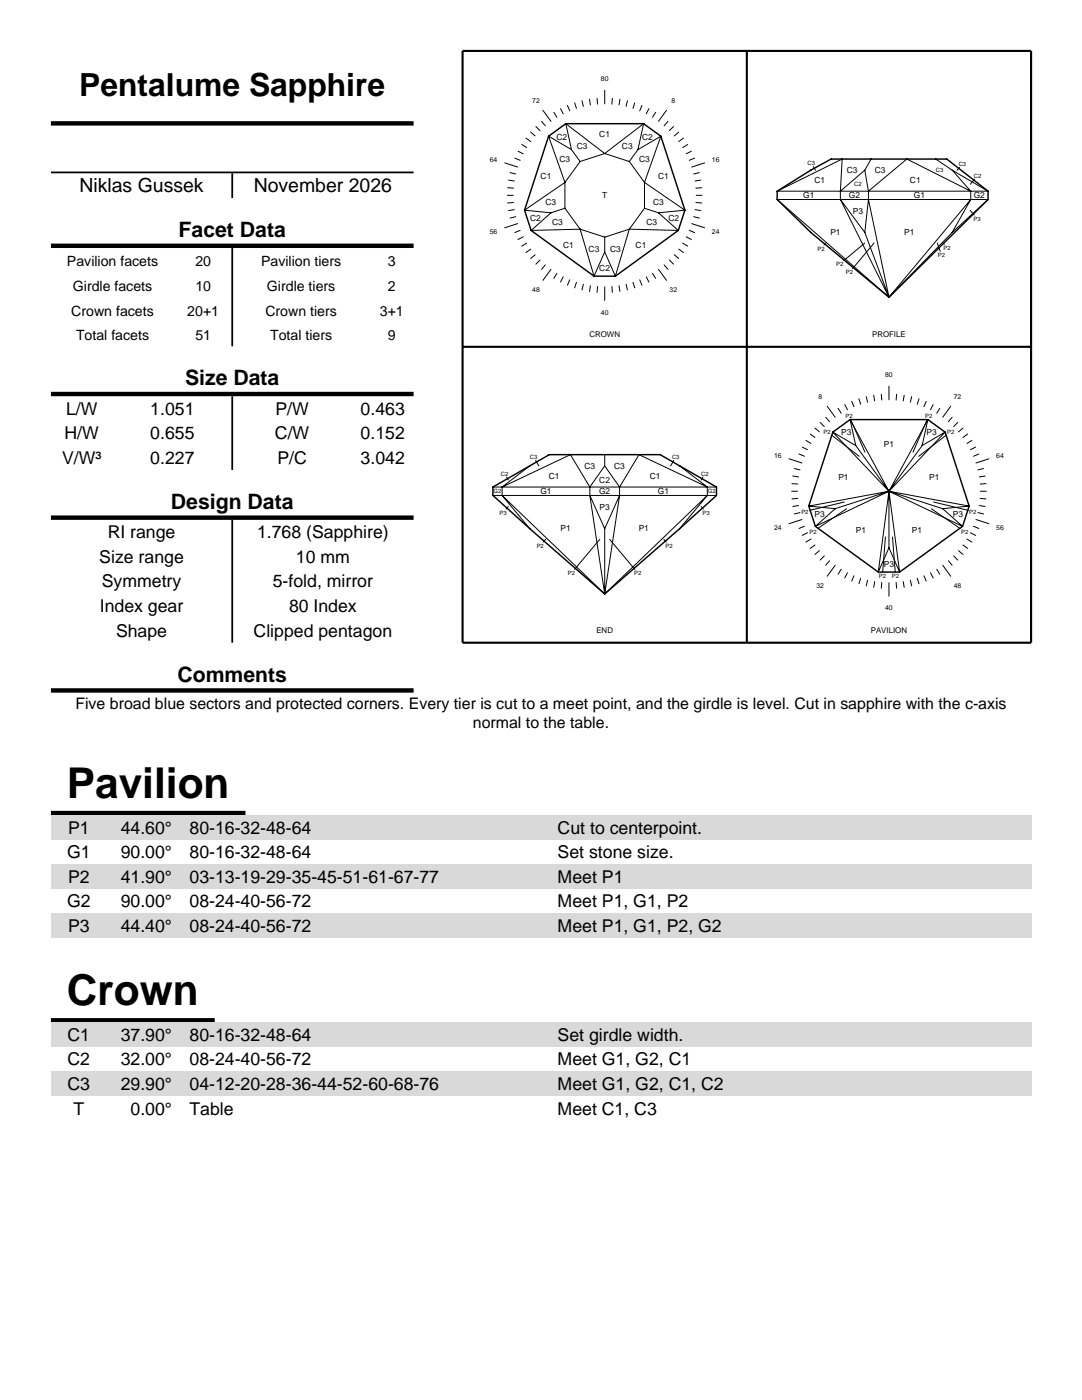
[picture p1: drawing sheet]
<svg xmlns="http://www.w3.org/2000/svg" width="216mm" height="279mm" viewBox="0 0 216 279" stroke-linecap="round" stroke-linejoin="round" font-family="sans-serif">
<path d="M10.2 24.6h72.3M10.2 49.1h72.3M10.2 78.6h72.3M10.2 103.3h72.3M10.2 137.8h72.3M10.2 162.3h38.8" fill="none" stroke="#000" stroke-width=".88" stroke-linecap="butt"/>
<path d="M10.2 34.4h72.3M46.3 34.6v4.9M46.3 49.5v19.6M46.3 79.1v14.7M46.3 103.8v24.5" fill="none" stroke="#000" stroke-width=".35"/>
<path d="M92.3 10.2h113.4v118.1h-113.4zM149 10.2v118.1M92.3 69.2h113.4" fill="none" stroke="#000" stroke-width=".42"/>
<g fill="none" stroke="#000" stroke-width=".2">
<path d="M117.6 19.8l.2 1.2M119.1 19.6l.1 1.2M120.7 18v2.7M122.2 19.6l-.1 1.2M123.7 19.8l-.2 1.2M100.7 32.5l2.6 .8M101.2 39h1.2M101.3 37.5l1.2 .1M101.5 35.9l1.1 .2M101.8 34.5l1.1 .2M102.7 31.6l1.1 .4M103.4 30.2l1 .5"/>
<path d="M104.1 28.8l1 .6M105 27.6l.9 .7M105.9 26.4l.9 .7M106.9 25.3l.9 .8M108.1 24.2l.7 .9M108.3 22l1.6 2.2M110.5 22.4l.6 1M111.8 21.7l.6 1M112.7 36.4l-8 5.5 5.2 .6M112.7 36.4v5.2M113.2 21l.5 1.1M114 29.9l1.8 2.3"/>
<path d="M114 29.9l-1.1-5.2 7.8 5.9M114 29.9l-4.5-2.7 3.2 9.2M114.7 20.5l.3 1.1M115.8 32.2l-3.1 4.2M116.1 20.1l.3 1.1M120.7 30.6l4.9 1.6M120.7 30.6l-4.9 1.6M125.2 20.1l-.3 1.1M125.6 32.2l3 4.2M126.7 20.5l-.4 1.1M127.3 29.9l-1.7 2.3M127.3 29.9l1.1-5.2-7.7 5.9"/>
<path d="M127.3 29.9l4.6-2.7-3.3 9.2M128.1 21l-.5 1.1M128.6 36.4l8.1 5.5-5.3 .6M128.6 36.4v5.2M129.5 21.7l-.6 1M130.8 22.4l-.6 1M133 22l-1.6 2.2M133.3 24.2l-.8 .9M134.4 25.3l-.8 .8M135.4 26.4l-.9 .7M136.4 27.6l-1 .7M137.2 28.8l-1 .6"/>
<path d="M138 30.2l-1.1 .5M138.6 31.6l-1.1 .4M138.9 39h1.2M139.5 34.5l-1.1 .2M139.8 35.9l-1.1 .2M140 37.5l-1.1 .1M140.6 32.5l-2.6 .8M162.3 33.3l.4 .7M167.7 38.2v1.6M167.7 39.8l9.7 19.5M167.7 39.8l4.9 6.6M172.6 34l.7 4.2"/>
<path d="M172.6 34l-4.9 4.2M173.3 39.8l4.1 19.5M173.3 38.2v1.6M173.3 39.8l-.7 6.6M173.3 38.2l7.6-6.5 12.8 6.5M173.8 31.7l-1.2 2.3M186.7 31.7l3.3 2.3M190 34l7.2 4.2h-42.1l12.9-6.5-.3 6.5M190 34l3.7 4.2M191.5 33.4l-.5 .6M193.7 39.8l-16.3 19.5M193.7 39.8l-3.7 6.6"/>
<path d="M193.7 38.2v1.6M194.5 35.7l-.9 1.1M102.5 40.4l-1.2 .1M102.6 41.8l-1.1 .2M102.9 43.2l-1.1 .3M103.3 44.6l-2.6 .9M103.8 46l-1.1 .4M104.4 47.3l-1 .5M105.1 48.5l-1 .6M105.9 49.7l-.9 .7M106.8 50.8l-.9 .8M107.8 51.9l-.9 .8"/>
<path d="M108.8 52.9l-.7 .9M109.9 42.5l-3.9 3.5 9.8-.3M109.9 53.8l-1.6 2.2M111.1 54.5l-.6 1M112.4 55.2l-.6 1.1M112.7 41.6l-2.8 .9M112.7 41.6l3.1 4.1M113.7 55.8l-.5 1.1M115 56.3l-.3 1.2M115.8 45.7l2.7 9.4 2.2-4.8M115.8 45.7l4.9 1.6M116.4 56.7l-.3 1.2"/>
<path d="M117.8 57l-.2 1.2M119.2 57.2l-.1 1.1M120.7 47.3v3M120.7 57.2v2.8M122.1 57.2l.1 1.1M123.5 57l.2 1.2M124.9 56.7l.3 1.2M125.6 45.7l-2.8 9.4-2.1-4.8M125.6 45.7l-4.9 1.6M126.3 56.3l.4 1.2M127.6 55.8l.5 1.1M128.6 41.6l2.8 .9"/>
<path d="M128.6 41.6l-3 4.1M128.9 55.2l.6 1.1M130.2 54.5l.6 1M131.4 53.8l1.6 2.2M131.4 42.5l3.9 3.5-9.7-.3M132.5 52.9l.8 .9M133.6 51.9l.8 .8M134.5 50.8l.9 .8M135.4 49.7l1 .7M136.2 48.5l1 .6M136.9 47.3l1.1 .5M137.5 46l1.1 .4"/>
<path d="M138 44.6l2.6 .9M138.4 43.2l1.1 .3M138.7 41.8l1.1 .2M138.9 40.4l1.1 .1M164.7 48.5l-.3 .4M172.5 48.5l-4.1 3.5M172.6 46.4l4.8 12.9M174.4 48.5l-4.3 5.1M187 48.5l.6 1.6M188.2 48.5l.2 .3M190 46.4l7.2-6.6h-42.1l22.3 19.5M190 46.4l-12.6 12.9"/>
<path d="M193.6 42l.8 .9M171.4 79.6l.3 1.1M172.8 79.2l.3 1.1M174.3 78.9l.2 1.1M175.9 78.7v1.1M177.4 77.1v2.7M178.9 78.7l-.1 1.1M180.4 78.9l-.2 1.1M181.9 79.2l-.3 1.1M183.4 79.6l-.4 1.1M98.4 98.9h44.6M98.4 97.2h44.6"/>
<path d="M100.2 98.9l20.5 19.6M100.2 98.9l5.5 6.6M100.2 97.2v1.7M100.2 97.2l13.6-6.5 3.9 6.5M101.1 95.2l.3 .6M105.7 93l-5.5 4.2M106.9 91.9l.6 1.1M117.7 98.9l3 19.6M117.7 97.2v1.7M117.7 98.9l3 6.6M120.7 90.7v2.3M120.7 93l2.9 4.2"/>
<path d="M120.7 93l-3 4.2M123.6 98.9l-2.9 19.6M123.6 97.2v1.7M123.6 98.9l-2.9 6.6M123.6 97.2l3.9-6.5 13.6 6.5M134.4 91.9l-.6 1.1M135.6 93l5.5 4.2M140.2 95.2l-.3 .6M141.1 98.9l-20.4 19.6M141.1 98.9l-5.5 6.6M141.1 97.2v1.7M157.4 91.6l2.6 .8"/>
<path d="M158 98h1.1M158 96.5l1.2 .1M158.2 95l1.2 .2M158.5 93.5l1.1 .3M159.2 99.5l-1.2 .1M159.4 90.6l1.1 .5M160.1 89.2l1 .6M160.8 87.9l1 .6M161.7 86.6l.9 .7M162.6 85.4l.9 .8M163.6 84.3l.9 .8M164.8 83.3l.7 .9"/>
<path d="M165.1 81.1l1.6 2.2M165.9 86.8l5.5 4.3M167.2 81.5l.6 1M168.6 80.7l.5 1.1M169.7 83.7l2.9 6.5M169.9 80.1l.5 1.1M170.8 88.9l6.6 9.1M170.8 88.9l-1.2-5.2 7.8 14.3M170.8 88.9l-4.6-2.7 11.2 11.8M177.4 98v11.3M177.4 98l-10.7 3.5M177.4 98l-16 3 5.3 .5"/>
<path d="M177.4 98l-14.7 7 4-3.5M177.4 98l-2.1 16.2 2.1-4.9M177.4 98l2.1 16.2-2.1-4.9M177.4 98l14.7 7-4-3.5M177.4 98l16 3-5.3 .5M177.4 98l10.7 3.5M184 88.9l-6.6 9.1M184 88.9l1.1-5.2-7.7 14.3M184 88.9l4.6-2.7-11.2 11.8M184.8 80.1l-.4 1.1M185 83.7l-2.8 6.5M186.2 80.7l-.5 1.1"/>
<path d="M187.5 81.5l-.6 1M188.8 86.8l-5.5 4.3M189.7 81.1l-1.6 2.2M190 83.3l-.8 .9M191.1 84.3l-.8 .8M192.1 85.4l-.8 .8M193.1 86.6l-1 .7M193.9 87.9l-1 .6M194.7 89.2l-1.1 .6M195.3 90.6l-1.1 .5M195.6 99.5l1.1 .1M195.6 98h1.2"/>
<path d="M196.3 93.5l-1.2 .3M196.6 95l-1.2 .2M196.7 96.5l-1.1 .1M197.3 91.6l-2.6 .8M101.4 101.1l-.4 .5M108.9 107.6l-.5 .6M119.7 107.6l-5.1 6M120.7 105.5v13M121.7 107.6l5 6M132.5 107.6l.4 .6M139.9 101.1l.4 .5M159.4 100.9l-1.2 .2"/>
<path d="M159.6 102.3l-1.1 .3M160 103.7l-2.6 .8M160.5 105l-1.1 .5M161.1 106.3l-1 .6M161.8 107.6l-1 .6M162.6 108.8l-.9 .7M163.5 109.9l-.9 .8M164.5 110.9l-.9 .9M165.5 111.9l-.7 .9M166.7 112.8l-1.6 2.2M167.8 113.6l-.6 1M168.5 100.2l-7 1.7"/>
<path d="M168.9 101.5l-5.7 4M169.1 114.3l-.5 1M170.4 114.9l-.5 1.1M171.7 115.4l-.3 1.1M173.1 115.8l-.3 1.1M174.5 116.1l-.2 1.1M175.9 116.2v1.2M176.7 107.2l-.6 7.1M177.4 116.3v2.7M178.1 107.2l.5 7.1M178.8 116.2l.1 1.2M180.2 116.1l.2 1.1"/>
<path d="M181.6 115.8l.3 1.1M183 115.4l.4 1.1M184.4 114.9l.4 1.1M185.7 114.3l.5 1M185.8 101.5l5.8 4M186.3 100.2l6.9 1.7M186.9 113.6l.6 1M188.1 112.8l1.6 2.2M189.2 111.9l.8 .9M190.3 110.9l.8 .9M191.3 109.9l.8 .8M192.1 108.8l1 .7"/>
<path d="M192.9 107.6l1 .6M193.6 106.3l1.1 .6M194.2 105l1.1 .5M194.7 103.7l2.6 .8M195.1 102.3l1.2 .3M195.4 100.9l1.2 .2"/>
</g>
<path d="M109.5 27.2l3.4-2.5h15.5l3.5 2.5 4.8 14.7-1.4 4.1-12.5 9.1h-4.3l-12.5-9.1-1.3-4.1zM155.1 38.2l6.7-4.2 4-2.3h23.1l8.3 6.5v1.6l-19.8 19.5-15.6-12.9-6.7-6.6zM98.4 97.2l11.2-6.5h22.1l11.3 6.5v1.7l-7.4 6.6-14.9 13-15-13-7.3-6.6zM166.2 86.2l3.4-2.5h15.5l3.5 2.5 4.8 14.8-1.3 4-12.6 9.2h-4.2l-12.6-9.2-1.3-4z" fill="none" stroke="#000" stroke-width=".29"/>
<g fill="#d9d9d9">
<path d="M10.2 162.7h195.5v4.9h-195.5z"/>
<path d="M10.2 172.5h195.5v4.9h-195.5z"/>
<path d="M10.2 182.3h195.5v4.9h-195.5z"/>
</g>
<path d="M10.2 203.6h32.6" fill="none" stroke="#000" stroke-width=".88" stroke-linecap="butt"/>
<g fill="#d9d9d9">
<path d="M10.2 204.1h195.5v4.9h-195.5z"/>
<path d="M10.2 213.9h195.5v4.9h-195.5z"/>
</g>
<g font-size="8.5">
<text x="13.3" y="159.3">Pavilion</text>
<text x="13.3" y="200.6">Crown</text>
</g>
<text font-size="6.3" x="15.8" y="19.1">Pentalume Sapphire</text>
<g font-size="4.2">
<text x="35.6" y="47.3">Facet Data</text>
<text x="36.9" y="76.9">Size Data</text>
<text x="34.1" y="101.5">Design Data</text>
<text x="35.4" y="136">Comments</text>
</g>
<g font-size="3.9">
<text x="15.9" y="38.3">Niklas Gussek</text>
<text x="50.6" y="38.3">November 2026</text>
</g>
<g font-size="3.5">
<text x="13.2" y="82.7">L/W</text>
<text x="30" y="82.7">1.051</text>
<text x="55" y="82.7">P/W</text>
<text x="72" y="82.7">0.463</text>
<text x="12.9" y="87.6">H/W</text>
<text x="30" y="87.6">0.655</text>
<text x="54.9" y="87.6">C/W</text>
<text x="72" y="87.6">0.152</text>
<text x="12.4" y="92.6">V/W³</text>
<text x="30" y="92.6">0.227</text>
<text x="55.3" y="92.6">P/C</text>
<text x="72" y="92.6">3.042</text>
<text x="21.5" y="107.4">RI range</text>
<text x="51.3" y="107.4">1.768 (Sapphire)</text>
<text x="19.8" y="112.3">Size range</text>
<text x="59" y="112.3">10 mm</text>
<text x="20.3" y="117.2">Symmetry</text>
<text x="54.4" y="117.2">5-fold, mirror</text>
<text x="19.9" y="122.1">Index gear</text>
<text x="57.7" y="122.1">80 Index</text>
<text x="23.2" y="127">Shape</text>
<text x="50.6" y="127">Clipped pentagon</text>
<text x="13.6" y="166.4">P1</text>
<text x="24.1" y="166.4">44.60°</text>
<text x="37.8" y="166.4">80-16-32-48-64</text>
<text x="111.3" y="166.4">Cut to centerpoint.</text>
<text x="13.4" y="171.3">G1</text>
<text x="24.1" y="171.3">90.00°</text>
<text x="37.8" y="171.3">80-16-32-48-64</text>
<text x="111.3" y="171.3">Set stone size.</text>
<text x="13.6" y="176.2">P2</text>
<text x="24.1" y="176.2">41.90°</text>
<text x="37.8" y="176.2">03-13-19-29-35-45-51-61-67-77</text>
<text x="111.3" y="176.2">Meet P1</text>
<text x="13.4" y="181.1">G2</text>
<text x="13.6" y="186">P3</text>
<text x="24.1" y="181.1">90.00°</text>
<text x="24.1" y="186">44.40°</text>
<text x="37.8" y="181.1">08-24-40-56-72</text>
<text x="37.8" y="186">08-24-40-56-72</text>
<text x="111.3" y="181.1">Meet P1, G1, P2</text>
<text x="111.3" y="186">Meet P1, G1, P2, G2</text>
<text x="13.5" y="207.7">C1</text>
<text x="24.1" y="207.7">37.90°</text>
<text x="37.8" y="207.7">80-16-32-48-64</text>
<text x="111.3" y="207.7">Set girdle width.</text>
<text x="13.5" y="212.6">C2</text>
<text x="24.1" y="212.6">32.00°</text>
<text x="37.8" y="212.6">08-24-40-56-72</text>
<text x="111.3" y="212.6">Meet G1, G2, C1</text>
<text x="13.5" y="217.5">C3</text>
<text x="24.1" y="217.5">29.90°</text>
<text x="37.8" y="217.5">04-12-20-28-36-44-52-60-68-76</text>
<text x="111.3" y="217.5">Meet G1, G2, C1, C2</text>
<text x="14.7" y="222.4">T</text>
<text x="26" y="222.4">0.00°</text>
<text x="37.8" y="222.4">Table</text>
<text x="111.3" y="222.4">Meet C1, C3</text>
</g>
<g font-size="3.2">
<text x="15" y="141.4">Five broad blue sectors and protected corners. Every tier is cut to a meet point, and the girdle is level. Cut in sapphire with the c-axis</text>
<text x="94.4" y="145.2">normal to the table.</text>
</g>
<g font-size="2.8">
<text x="13.4" y="53.2">Pavilion facets</text>
<text x="39" y="53.2">20</text>
<text x="52.1" y="53.2">Pavilion tiers</text>
<text x="77.4" y="53.2">3</text>
<text x="14.5" y="58.1">Girdle facets</text>
<text x="39" y="58.1">10</text>
<text x="53.3" y="58.1">Girdle tiers</text>
<text x="77.4" y="58.1">2</text>
<text x="14.2" y="63">Crown facets</text>
<text x="37.4" y="63">20+1</text>
<text x="53" y="63">Crown tiers</text>
<text x="75.8" y="63">3+1</text>
<text x="15.2" y="67.9">Total facets</text>
<text x="39" y="67.9">51</text>
<text x="53.9" y="67.9">Total tiers</text>
<text x="77.4" y="67.9">9</text>
</g>
<g font-size="1.7">
<text x="111.1" y="27.8">C2</text>
<text x="115.1" y="29.8">C3</text>
<text x="119.6" y="27.3">C1</text>
<text x="124.1" y="29.8">C3</text>
<text x="128.1" y="27.8">C2</text>
<text x="107.9" y="35.8">C1</text>
<text x="111.6" y="32.3">C3</text>
<text x="127.5" y="32.3">C3</text>
<text x="131.3" y="35.8">C1</text>
<text x="169" y="34.6">C3</text>
<text x="174.6" y="34.6">C3</text>
<text x="108.8" y="40.8">C3</text>
<text x="120.1" y="39.6">T</text>
<text x="130.3" y="40.8">C3</text>
<text x="160.3" y="39.6">G1</text>
<text x="162.5" y="36.6">C1</text>
<text x="169.4" y="39.6">G2</text>
<text x="181.6" y="36.6">C1</text>
<text x="182.4" y="39.6">G1</text>
<text x="194.3" y="39.6">G2</text>
<text x="105.8" y="44.1">C2</text>
<text x="110.2" y="44.9">C3</text>
<text x="129" y="44.9">C3</text>
<text x="133.4" y="44.1">C2</text>
<text x="165.7" y="46.9">P1</text>
<text x="170.2" y="42.6">P3</text>
<text x="180.4" y="46.9">P1</text>
<text x="112.4" y="49.6">C1</text>
<text x="117.5" y="50.2">C3</text>
<text x="121.7" y="50.2">C3</text>
<text x="126.8" y="49.6">C1</text>
<text x="119.6" y="54.1">C2</text>
<text x="167.8" y="86.9">P3</text>
<text x="176.4" y="89.1">P1</text>
<text x="184.9" y="86.9">P3</text>
<text x="109.5" y="95.6">C1</text>
<text x="116.6" y="93.6">C3</text>
<text x="122.6" y="93.6">C3</text>
<text x="129.7" y="95.6">C1</text>
<text x="167.3" y="95.7">P1</text>
<text x="185.4" y="95.7">P1</text>
<text x="107.8" y="98.6">G1</text>
<text x="119.5" y="98.6">G2</text>
<text x="119.6" y="96.4">C2</text>
<text x="119.6" y="101.7">P3</text>
<text x="131.3" y="98.6">G1</text>
<text x="111.8" y="106">P1</text>
<text x="127.4" y="106">P1</text>
<text x="162.6" y="103.1">P3</text>
<text x="170.8" y="106.4">P1</text>
<text x="182" y="106.4">P1</text>
<text x="190.2" y="103.1">P3</text>
<text x="176.4" y="113.2">P3</text>
</g>
<g font-size="1.6">
<text x="117.6" y="67.2">CROWN</text>
<text x="174" y="67.2">PROFILE</text>
<text x="119" y="126.2">END</text>
<text x="173.7" y="126.2">PAVILION</text>
</g>
<g font-size="1.4">
<text x="119.9" y="16.2">80</text>
<text x="106.2" y="20.6">72</text>
<text x="134" y="20.6">8</text>
<text x="97.7" y="32.3">64</text>
<text x="142.1" y="32.3">16</text>
<text x="97.7" y="46.7">56</text>
<text x="142.1" y="46.7">24</text>
<text x="106.2" y="58.3">48</text>
<text x="133.6" y="58.3">32</text>
<text x="119.9" y="62.8">40</text>
<text x="176.6" y="75.2">80</text>
<text x="163.3" y="79.7">8</text>
<text x="190.3" y="79.7">72</text>
<text x="154.5" y="91.3">16</text>
<text x="198.8" y="91.3">64</text>
<text x="154.5" y="105.7">24</text>
<text x="198.8" y="105.7">56</text>
<text x="162.9" y="117.4">32</text>
<text x="190.3" y="117.4">48</text>
<text x="176.6" y="121.8">40</text>
</g>
<g font-size="1.2">
<text x="161.1" y="33">C3</text>
<text x="186.8" y="34.4">C3</text>
<text x="191.3" y="33.1">C3</text>
<text x="194.3" y="35.5">C2</text>
<text x="170.4" y="37.2">C2</text>
<text x="194.2" y="44">P3</text>
<text x="163.1" y="50">P2</text>
<text x="166.9" y="53.1">P2</text>
<text x="187.2" y="51.3">P2</text>
<text x="188.3" y="49.9">P2</text>
<text x="168.8" y="54.8">P2</text>
<text x="168.7" y="83.4">P2</text>
<text x="184.6" y="83.4">P2</text>
<text x="164.3" y="86.6">P2</text>
<text x="189" y="86.6">P2</text>
<text x="99.9" y="94.9">C2</text>
<text x="105.7" y="91.6">C3</text>
<text x="134.1" y="91.6">C3</text>
<text x="139.9" y="94.9">C2</text>
<text x="98.5" y="98.5">G2</text>
<text x="141.3" y="98.5">G2</text>
<text x="99.7" y="102.7">P3</text>
<text x="140.2" y="102.7">P3</text>
<text x="159.9" y="102.5">P2</text>
<text x="161.5" y="106.5">P2</text>
<text x="191.8" y="106.5">P2</text>
<text x="193.4" y="102.5">P2</text>
<text x="107.1" y="109.3">P2</text>
<text x="132.8" y="109.3">P2</text>
<text x="113.3" y="114.8">P2</text>
<text x="126.6" y="114.8">P2</text>
<text x="175.3" y="115.4">P2</text>
<text x="178" y="115.4">P2</text>
</g>
</svg>
